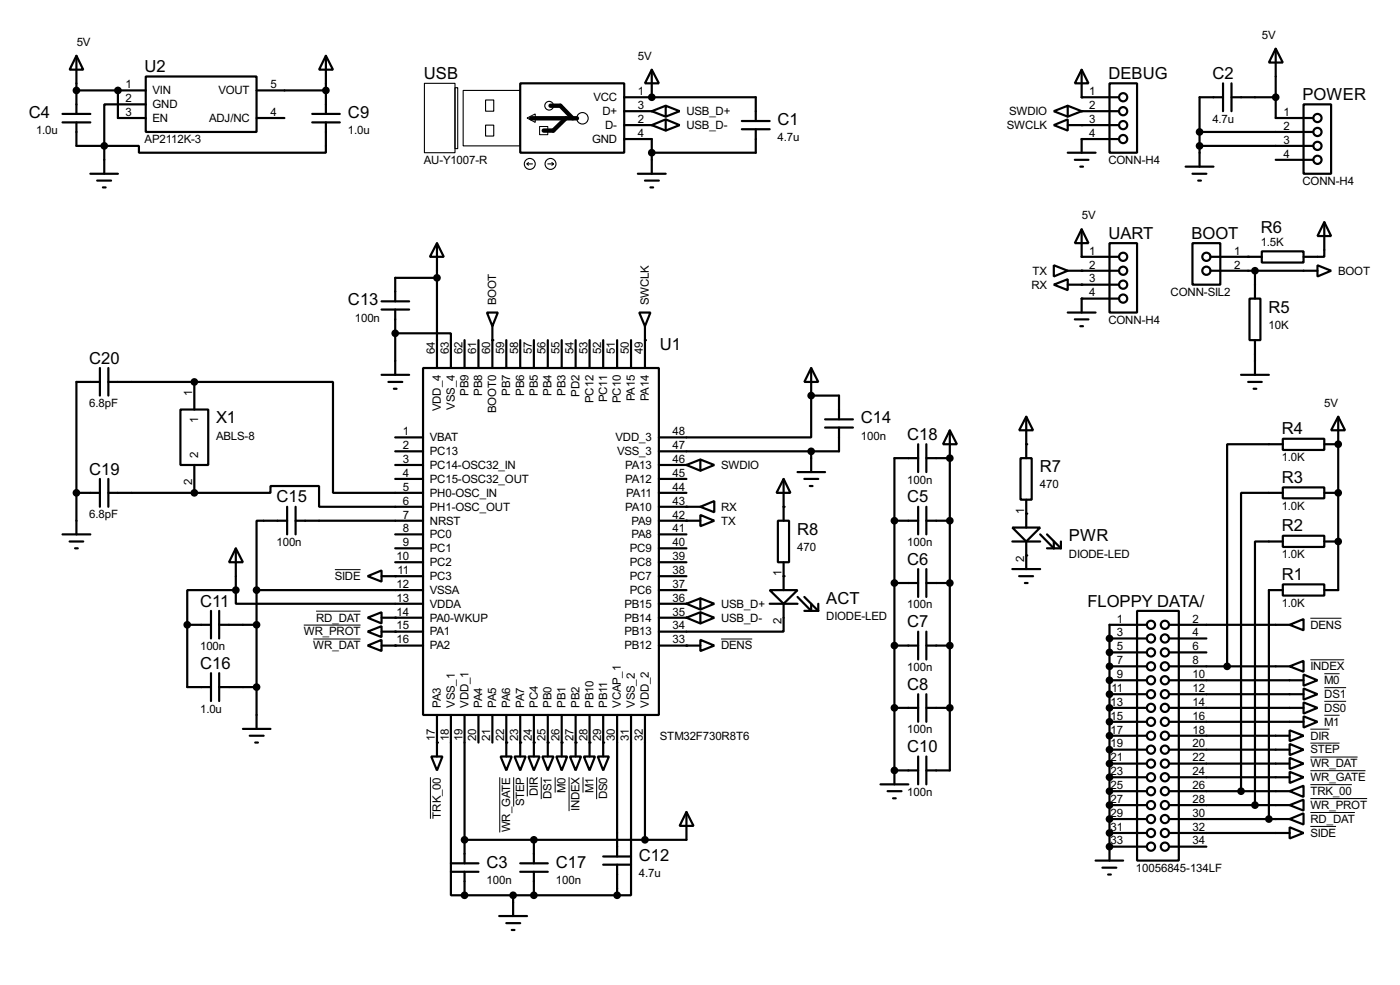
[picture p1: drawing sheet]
<svg xmlns="http://www.w3.org/2000/svg" width="256mm" height="180mm" viewBox="0 0 256 180" stroke-linecap="round" stroke-linejoin="round" font-family="sans-serif">
<g fill="none" stroke="#000" stroke-width=".4">
<path d="M14 10.2l1.3 2.6h-2.5zM14 16.6h12.7M14 10.2v10.7M21.6 16.6v5h5.1M26.7 14h20.3v10.2h-20.3zM26.7 19.1h-7.6v7.6M47 16.6h12.7M59.7 10.2l1.3 2.6h-2.5zM59.7 10.2v10.7M95.3 15.3h19.1v12.7h-19.1zM114.4 17.8h24.1v4.4M119.4 12.8l1.3 2.5h-2.5z"/>
<path d="M119.4 12.8v5M122 19.4l2.5 1-2.5 1zM122 19.4l-2.6 1M195.6 19.4l2.6 1M198.2 12.8l1.2 2.5h-2.5zM198.2 12.8v5h6.8M203.3 15.3h5v12.7h-5zM224.1 17.8h-4.3v12.7M224.1 15.3v5.1M225.6 17.8h8.1M225.6 15.3v5.1M233.7 8.9l1.3 2.6h-2.5z"/>
<path d="M233.7 8.9v12.7h6.9M238.8 19.1h5.1v12.7h-5.1zM11.5 22.4h5.1M11.5 20.9h5.1M14 22.4v4.3h5.1M16.6 31.8h5M17.8 33.1h2.6M18.9 34.3h.5M19.1 26.7v5.1M47 21.6h5.1M57.2 22.4h5.1M57.2 20.9h5.1"/>
<path d="M59.7 22.4v5.6h-34.2v-1.3h-6.4M114.4 25.5h5v6.3M114.4 20.4h5M114.4 22.9h5M116.9 31.8h5.1M118.2 33.1h2.5M119.2 34.3h.5M119.4 20.4l2.6 1M119.4 22.9l2.6 1M122 21.9l2.5 1-2.5 1zM122 21.9l-2.6 1M135.9 23.7h5.1"/>
<path d="M135.9 22.2h5.1M138.5 23.7v4.3h-19.1M193.1 20.4l2.5-1v2zM193.1 22.9l2.5-1v2zM195.6 28h5.1M195.6 22.9h9.4M196.9 29.3h2.5M197.9 30.5h.5M198.2 20.4h6.8M198.2 20.4l-2.6 1M205 25.5h-6.8v2.5M217.2 30.5h5.1"/>
<path d="M218.5 31.8h2.5M219.5 33.1h.5M219.8 26.7h20.8M219.8 24.2h20.8M233.7 29.3h6.9M69.9 56.7h5.1M69.9 55.2h5.1M72.4 56.7v11.9M80.1 44.5l1.2 2.5h-2.5zM80.1 50.9h-7.7v4.3M80.1 44.5v22.9M89.2 57.2h2l-1 2.5z"/>
<path d="M90.2 59.7v7.7M117.1 57.2h2.1l-1 2.5zM118.2 59.7v7.7M193.1 48.6l2.5 1-2.5 1zM193.1 52.1l2.5-1v2zM195.6 49.6h9.4M195.6 52.1h9.4M195.6 57.2h5.1M196.9 58.5h2.5M197.9 59.7h.5M198.2 42l1.2 2.5h-2.5zM198.2 42v5h6.8"/>
<path d="M203.3 44.5h5v12.7h-5zM205 54.7h-6.8v2.5M218.5 44.5h5.1v7.6h-5.1zM221.8 49.6h19.6M221.8 47h9.4M228.9 54.7h2v7.6h-2zM229.9 49.6v5.1M231.2 46h7.6v2.1h-7.6zM241.4 48.6l2.5 1-2.5 1zM242.6 40.7l1.3 2.5h-2.5zM242.6 40.7v6.3h-3.8M18.3 69.9h-4.3v27.9"/>
<path d="M18.3 67.4v5M19.9 69.9h15.7M19.9 67.4v5M33.1 75h5.1v10.1h-5.1zM35.6 69.9h25.4v20.3h16.5M35.6 69.9v5.1M69.9 68.6h5.1M71.2 69.9h2.5M72.2 71.2h.5M72.4 61h10.2v6.4M77.5 67.4h43.2v63.5h-43.2zM85.1 62.3v5.1"/>
<path d="M87.7 62.3v5.1M92.8 62.3v5.1M95.3 62.3v5.1M97.8 62.3v5.1M100.4 62.3v5.1M102.9 62.3v5.1M105.5 62.3v5.1M108 62.3v5.1M110.5 62.3v5.1M113.1 62.3v5.1M115.6 62.3v5.1M148.6 67.4l1.3 2.5h-2.5z"/>
<path d="M148.6 72.4v7.7h-27.9M148.6 67.4v5M148.6 72.4h5.1v4.4M151.2 78.3h5.1M151.2 76.8h5.1M153.7 78.3v4.3h-33M174 78.8l1.3 2.5h-2.5zM174 78.8v62.2h-4.3M188 76.3l1.3 2.5h-2.6zM188 76.3v7.6M227.4 68.6h5.1M228.7 69.9h2.5"/>
<path d="M229.7 71.2h.5M229.9 62.3v6.3M245.2 76.3l1.2 2.5h-2.5zM245.2 76.3v31.7h-2.6M11.5 97.8h5.1M12.8 99.1h2.5M14 90.2h4.3M18.3 87.7v5.1M19.9 90.2h15.7M19.9 87.7v5.1M35.6 90.2h14v-1.2h8.9v3.8h19M35.6 85.1v5.1"/>
<path d="M52.6 95.3h-5.6v12.7M52.6 92.8v5M54.2 95.3h23.3M54.2 92.8v5M72.4 82.6h5.1M72.4 87.7h5.1M72.4 97.8h5.1M72.4 80.1h5.1M72.4 85.1h5.1M120.7 90.2h5.1M120.7 95.3h7.6M120.7 87.7h5.1"/>
<path d="M120.7 92.8h7.6M120.7 97.8h5.1M120.7 85.1h5.1M125.8 85.1l2.5 1.1M128.3 84.1l2.6 1-2.6 1.1zM128.3 94.3l2.6 1-2.6 1zM128.3 92.8l2.6-1.1v2.1zM128.3 84.1l-2.5 1M142.5 95.3h2.1v7.6h-2.1zM143.6 87.7l1.2 2.5h-2.5zM143.6 87.7v7.6M146.1 86.4h5.1"/>
<path d="M147.4 87.7h2.5M148.4 89h.5M148.6 82.6v3.8M163.9 95.3h4.3M168.2 83.9h-4.3v59.7M168.2 81.3v5.1M168.2 92.8v5M169.7 95.3h4.3M169.7 81.3v5.1M169.7 92.8v5M169.7 83.9h4.3M185.5 96.6h5.1l-2.6 2.5z"/>
<path d="M185.5 99.1h5.1M187 83.9h2v7.6h-2zM188 91.5v5.1M188 99.1v5.1M190.6 97.8l2.5 2.6v-1.3M191.8 97.8l2.6 2.6M194.4 99.1v1.3M235 98.1h7.6v2h-7.6zM235 89.2h7.6v2h-7.6zM235 80.3h7.6v2.1h-7.6zM235 99.1h-5.1v48.3M235 90.2h-7.6v54.6"/>
<path d="M235 81.3h-10.2v40.7M242.6 90.2h2.6M242.6 99.1h2.6M242.6 81.3h2.6M13.8 100.4h.5M34.3 114.4v11.4h4.4M34.3 114.4h4.4M38.7 111.8v5.1M40.2 114.4h6.8M40.2 111.8v5.1M43.2 100.4l1.3 2.5h-2.5zM43.2 108h-8.9v6.4"/>
<path d="M43.2 108v2.5h34.3M43.2 100.4v7.6M47 108v25.4M47 108h30.5M67.4 105.5l2.5-1.1v2.1zM67.4 113.1l2.5-1v2zM67.4 115.6l2.5-1v2zM67.4 118.2l2.5-1.1v2.1zM69.9 118.2h7.6M69.9 105.5h7.6M69.9 113.1h7.6M69.9 115.6h7.6"/>
<path d="M72.4 100.4h5.1M72.4 102.9h5.1M120.7 108h5.1M120.7 118.2h7.6M120.7 105.5h5.1M120.7 113.1h5.1M120.7 100.4h5.1M120.7 110.5h5.1M120.7 102.9h5.1M125.8 110.5l2.5 1.1M125.8 113.1l2.5 1M128.3 109.5l2.6 1-2.6 1.1z"/>
<path d="M128.3 112.1l2.6 1-2.6 1zM128.3 117.1l2.6 1.1-2.6 1zM128.3 109.5l-2.5 1M128.3 112.1l-2.5 1M141 108h5.1l-2.5 2.5zM141 110.5h5.1M143.6 110.5v5.1h-22.9M143.6 102.9v5.1M146.1 109.3l2.5 2.5v-1.3M147.4 109.3l2.5 2.5M147.4 111.8h2.5M149.9 110.5v1.3"/>
<path d="M163.9 106.7h4.3M163.9 118.2h4.3M168.2 104.2v5.1M168.2 115.6v5.1M169.7 104.2v5.1M169.7 115.6v5.1M169.7 106.7h4.3M169.7 118.2h4.3M185.5 104.2h5.1M186.7 105.5h2.6M187.8 106.7h.5M191.8 100.4h2.6"/>
<path d="M203.3 116.9h6.8M203.3 119.4h6.8M208.3 111.8h7.7v45.7h-7.7zM210.1 114.4h-6.8v43.1M214.2 114.4h22.1M214.2 116.9h6.8M214.2 119.4h6.8M235 107h7.6v2h-7.6zM235 108h-2.5v41.9M236.3 114.4l2.5-1.1v2.1zM38.7 123.2v5.1M40.2 125.8h6.8"/>
<path d="M40.2 123.2v5.1M44.5 133.4h5.1M45.8 134.7h2.5M46.8 135.9h.5M79 138.5h2.1l-1 2.5zM80.1 130.9v7.6M82.6 130.9v33h2.5M85.1 130.9v27.1M87.7 130.9v5M90.2 130.9v5M91.7 138.5h2.1l-1 2.5zM92.8 130.9v7.6"/>
<path d="M94.3 138.5h2l-1 2.5zM95.3 130.9v7.6M96.8 138.5h2.1l-1.1 2.5zM97.8 130.9v7.6M99.4 138.5h2l-1 2.5zM100.4 130.9v7.6M101.9 138.5h2l-1 2.5zM102.9 130.9v7.6M104.4 138.5h2.1l-1 2.5zM105.5 130.9v7.6M107 138.5h2l-1 2.5zM108 130.9v7.6"/>
<path d="M109.5 138.5h2.1l-1.1 2.5zM110.5 130.9v7.6M113.1 130.9v25.9M115.6 130.9v33h-2.5M118.2 130.9v22.8M163.9 129.6h4.3M168.2 127.1v5M168.2 138.5v5.1M169.7 129.6h4.3M169.7 127.1v5M169.7 138.5v5.1M203.3 124.5h6.8"/>
<path d="M203.3 127.1h6.8M203.3 134.7h6.8M203.3 137.2h6.8M203.3 139.8h6.8M203.3 122h6.8M203.3 129.6h6.8M203.3 132.1h6.8M214.2 124.5h24.6M214.2 127.1h24.6M214.2 134.7h22.1M214.2 137.2h22.1M214.2 139.8h22.1"/>
<path d="M214.2 122h22.1M214.2 129.6h24.6M214.2 132.1h24.6M236.3 122l2.5-1v2zM236.3 133.7l2.5 1-2.5 1zM236.3 136.2l2.5 1-2.5 1zM236.3 138.7l2.5 1.1-2.5 1zM238.8 123.5l2.6 1-2.6 1zM238.8 126l2.6 1.1-2.6 1zM238.8 128.6l2.6 1-2.6 1zM238.8 131.1l2.6 1-2.6 1.1zM82.6 159.6h5.1"/>
<path d="M82.6 158h5.1M85.1 159.6v4.3M95.3 159.6h5.1M95.3 158h5.1M97.8 153.7v4.3M97.8 159.6v4.3M110.5 158.3h5.1M110.5 156.8h5.1M113.1 158.3v5.6M125.8 148.6l1.3 2.6h-2.6zM125.8 148.6v5.1h-40.7M161.3 143.6h5.1"/>
<path d="M162.6 144.8h2.6M163.6 146.1h.5M163.9 141h4.3M200.7 157.5h5.1M202 158.8h2.5M203.3 142.3h6.8M203.3 152.5h6.8M203.3 149.9h6.8M203.3 147.4h6.8M203.3 144.8h6.8M203.3 155h6.8M214.2 142.3h22.1"/>
<path d="M214.2 152.5h22.1M214.2 149.9h22.1M214.2 147.4h22.1M214.2 144.8h22.1M214.2 155h6.8M236.3 141.3l2.5 1-2.5 1zM236.3 144.8l2.5-1v2.1zM236.3 147.4l2.5-1v2zM236.3 149.9l2.5-1v2zM236.3 151.4l2.5 1.1-2.5 1zM85.1 163.9h28M91.5 167.7h5.1"/>
<path d="M92.8 169h2.5M93.8 170.2h.5M94 163.9v3.8M203 160.1h.5"/>
<circle cx="205.7" cy="17.8" r=".75"/>
<circle cx="205.7" cy="20.4" r=".75"/>
<circle cx="205.7" cy="22.9" r=".75"/>
<circle cx="205.7" cy="25.5" r=".75"/>
<circle cx="241.3" cy="26.7" r=".75"/>
<circle cx="241.3" cy="29.3" r=".75"/>
<circle cx="241.3" cy="24.2" r=".75"/>
<circle cx="241.3" cy="21.6" r=".75"/>
<circle cx="205.7" cy="54.7" r=".75"/>
<circle cx="205.7" cy="52.1" r=".75"/>
<circle cx="205.7" cy="49.6" r=".75"/>
<circle cx="205.7" cy="47" r=".75"/>
<circle cx="221" cy="49.6" r=".75"/>
<circle cx="221" cy="47" r=".75"/>
<circle cx="210.8" cy="114.4" r=".75"/>
<circle cx="210.8" cy="116.9" r=".75"/>
<circle cx="210.8" cy="119.4" r=".75"/>
<circle cx="213.4" cy="114.4" r=".75"/>
<circle cx="213.4" cy="119.4" r=".75"/>
<circle cx="213.4" cy="116.9" r=".75"/>
<circle cx="210.8" cy="132.1" r=".75"/>
<circle cx="210.8" cy="137.2" r=".75"/>
<circle cx="210.8" cy="122" r=".75"/>
<circle cx="210.8" cy="139.8" r=".75"/>
<circle cx="210.8" cy="127.1" r=".75"/>
<circle cx="210.8" cy="134.7" r=".75"/>
<circle cx="210.8" cy="124.5" r=".75"/>
<circle cx="210.8" cy="129.6" r=".75"/>
<circle cx="213.4" cy="124.5" r=".75"/>
<circle cx="213.4" cy="129.6" r=".75"/>
<circle cx="213.4" cy="139.8" r=".75"/>
<circle cx="213.4" cy="122" r=".75"/>
<circle cx="213.4" cy="127.1" r=".75"/>
<circle cx="213.4" cy="137.2" r=".75"/>
<circle cx="213.4" cy="134.7" r=".75"/>
<circle cx="213.4" cy="132.1" r=".75"/>
<circle cx="210.8" cy="142.3" r=".75"/>
<circle cx="210.8" cy="144.8" r=".75"/>
<circle cx="210.8" cy="152.5" r=".75"/>
<circle cx="210.8" cy="147.4" r=".75"/>
<circle cx="210.8" cy="155" r=".75"/>
<circle cx="210.8" cy="149.9" r=".75"/>
<circle cx="213.4" cy="149.9" r=".75"/>
<circle cx="213.4" cy="142.3" r=".75"/>
<circle cx="213.4" cy="155" r=".75"/>
<circle cx="213.4" cy="147.4" r=".75"/>
<circle cx="213.4" cy="144.8" r=".75"/>
<circle cx="213.4" cy="152.5" r=".75"/>
</g>
<g fill="#000">
<circle cx="14" cy="16.6" r=".2"/>
<circle cx="21.6" cy="16.6" r=".2"/>
<circle cx="59.7" cy="16.6" r=".2"/>
<circle cx="119.4" cy="17.8" r=".2"/>
<circle cx="198.2" cy="17.8" r=".2"/>
<circle cx="119.4" cy="20.4" r=".2"/>
<circle cx="119.4" cy="22.9" r=".2"/>
<circle cx="198.2" cy="20.4" r=".2"/>
<circle cx="198.2" cy="22.9" r=".2"/>
<circle cx="198.2" cy="25.5" r=".2"/>
<circle cx="198.2" cy="54.7" r=".2"/>
<circle cx="198.2" cy="47" r=".2"/>
<circle cx="198.2" cy="49.6" r=".2"/>
<circle cx="198.2" cy="52.1" r=".2"/>
<circle cx="228.7" cy="47" r=".2"/>
<circle cx="35.6" cy="69.9" r=".2"/>
<circle cx="72.4" cy="61" r=".2"/>
<circle cx="90.2" cy="62.3" r=".2"/>
<circle cx="118.2" cy="62.3" r=".2"/>
<circle cx="148.6" cy="72.4" r=".2"/>
<circle cx="14" cy="90.2" r=".2"/>
<circle cx="35.6" cy="90.2" r=".2"/>
<circle cx="125.8" cy="85.1" r=".2"/>
<circle cx="125.8" cy="95.3" r=".2"/>
<circle cx="125.8" cy="92.8" r=".2"/>
<circle cx="143.6" cy="92.8" r=".2"/>
<circle cx="163.9" cy="95.3" r=".2"/>
<circle cx="174" cy="95.3" r=".2"/>
<circle cx="174" cy="83.9" r=".2"/>
<circle cx="188" cy="94" r=".2"/>
<circle cx="188" cy="81.3" r=".2"/>
<circle cx="245.2" cy="90.2" r=".2"/>
<circle cx="245.2" cy="99.1" r=".2"/>
<circle cx="245.2" cy="81.3" r=".2"/>
<circle cx="34.3" cy="114.4" r=".2"/>
<circle cx="72.4" cy="113.1" r=".2"/>
<circle cx="72.4" cy="118.2" r=".2"/>
<circle cx="72.4" cy="105.5" r=".2"/>
<circle cx="72.4" cy="115.6" r=".2"/>
<circle cx="125.8" cy="110.5" r=".2"/>
<circle cx="125.8" cy="118.2" r=".2"/>
<circle cx="125.8" cy="113.1" r=".2"/>
<circle cx="143.6" cy="105.5" r=".2"/>
<circle cx="163.9" cy="106.7" r=".2"/>
<circle cx="163.9" cy="118.2" r=".2"/>
<circle cx="174" cy="118.2" r=".2"/>
<circle cx="174" cy="106.7" r=".2"/>
<circle cx="188" cy="101.7" r=".2"/>
<circle cx="203.3" cy="116.9" r=".2"/>
<circle cx="203.3" cy="119.4" r=".2"/>
<circle cx="80.1" cy="135.9" r=".2"/>
<circle cx="92.8" cy="135.9" r=".2"/>
<circle cx="95.3" cy="135.9" r=".2"/>
<circle cx="97.8" cy="135.9" r=".2"/>
<circle cx="100.4" cy="135.9" r=".2"/>
<circle cx="102.9" cy="135.9" r=".2"/>
<circle cx="105.5" cy="135.9" r=".2"/>
<circle cx="108" cy="135.9" r=".2"/>
<circle cx="110.5" cy="135.9" r=".2"/>
<circle cx="163.9" cy="129.6" r=".2"/>
<circle cx="174" cy="129.6" r=".2"/>
<circle cx="203.3" cy="137.2" r=".2"/>
<circle cx="203.3" cy="127.1" r=".2"/>
<circle cx="203.3" cy="132.1" r=".2"/>
<circle cx="203.3" cy="134.7" r=".2"/>
<circle cx="203.3" cy="122" r=".2"/>
<circle cx="203.3" cy="129.6" r=".2"/>
<circle cx="203.3" cy="139.8" r=".2"/>
<circle cx="203.3" cy="124.5" r=".2"/>
<circle cx="85.1" cy="153.7" r=".2"/>
<circle cx="97.8" cy="153.7" r=".2"/>
<circle cx="163.9" cy="141" r=".2"/>
<circle cx="203.3" cy="142.3" r=".2"/>
<circle cx="203.3" cy="152.5" r=".2"/>
<circle cx="203.3" cy="155" r=".2"/>
<circle cx="203.3" cy="144.8" r=".2"/>
<circle cx="203.3" cy="147.4" r=".2"/>
<circle cx="203.3" cy="149.9" r=".2"/>
<circle cx="85.1" cy="163.9" r=".2"/>
<circle cx="97.8" cy="163.9" r=".2"/>
</g>
<g fill="none" stroke="#000" stroke-width=".18">
<path d="M96.6 21.6l1.5-.7v1.5zM98.9 23.2h1.5v1.5h-1.5zM55.7 114.4h10.4M57.4 117h8.7M57.9 111.9h8.2M61.4 104.3h4.7M132.1 117h5.7M240.1 113.2h5.7M240.1 120.8h6.2M240.1 133.5h3.5M240.1 136h5.3M240.1 138.6h8.6"/>
<path d="M242.6 123.3h2.8M242.6 125.9h4M242.6 128.4h4M242.6 130.9h2.8M78.9 142.3v7.6M91.6 142.3v10.1M94.1 142.3v5.3M96.6 142.3v3.5M99.2 142.3v4M101.7 142.2v2.8M104.3 142.3v6.2M106.8 142.3v2.8"/>
<path d="M109.3 142.2v4M240.1 141.1h10.1M240.1 143.6h7.6M240.1 146.2h10.4M240.1 148.7h8.1M240.1 151.3h4.7"/>
</g>
<g fill="#000" stroke="#000" stroke-width=".4">
<circle cx="14" cy="16.6" r=".5"/>
<circle cx="21.6" cy="16.6" r=".5"/>
<circle cx="59.7" cy="16.6" r=".5"/>
<circle cx="119.4" cy="17.8" r=".5"/>
<circle cx="233.7" cy="17.8" r=".5"/>
<circle cx="19.1" cy="26.7" r=".5"/>
<circle cx="119.4" cy="28" r=".5"/>
<circle cx="219.7" cy="24.2" r=".5"/>
<circle cx="219.7" cy="26.7" r=".5"/>
<circle cx="80" cy="50.9" r=".5"/>
<circle cx="229.9" cy="49.6" r=".5"/>
<circle cx="35.6" cy="69.9" r=".5"/>
<circle cx="72.4" cy="61" r=".5"/>
<circle cx="148.6" cy="72.4" r=".5"/>
<circle cx="14" cy="90.2" r=".5"/>
<circle cx="35.6" cy="90.2" r=".5"/>
<circle cx="148.6" cy="82.6" r=".5"/>
<circle cx="163.8" cy="95.3" r=".5"/>
<circle cx="174" cy="95.3" r=".5"/>
<circle cx="174" cy="83.9" r=".5"/>
<circle cx="245.1" cy="81.3" r=".5"/>
<circle cx="245.1" cy="99.1" r=".5"/>
<circle cx="245.1" cy="90.2" r=".5"/>
<circle cx="34.3" cy="114.4" r=".5"/>
<circle cx="43.2" cy="108" r=".5"/>
<circle cx="47" cy="114.4" r=".5"/>
<circle cx="47" cy="108" r=".5"/>
<circle cx="163.8" cy="118.2" r=".5"/>
<circle cx="163.8" cy="106.7" r=".5"/>
<circle cx="174" cy="106.7" r=".5"/>
<circle cx="174" cy="118.2" r=".5"/>
<circle cx="203.2" cy="116.9" r=".5"/>
<circle cx="203.2" cy="119.4" r=".5"/>
<circle cx="47" cy="125.8" r=".5"/>
<circle cx="163.8" cy="129.6" r=".5"/>
<circle cx="174" cy="129.6" r=".5"/>
<circle cx="203.2" cy="124.5" r=".5"/>
<circle cx="203.2" cy="122" r=".5"/>
<circle cx="203.2" cy="127.1" r=".5"/>
<circle cx="203.2" cy="137.2" r=".5"/>
<circle cx="203.2" cy="132.1" r=".5"/>
<circle cx="203.2" cy="134.7" r=".5"/>
<circle cx="203.2" cy="139.8" r=".5"/>
<circle cx="203.2" cy="129.6" r=".5"/>
<circle cx="224.8" cy="122" r=".5"/>
<circle cx="85.1" cy="153.7" r=".5"/>
<circle cx="97.8" cy="153.7" r=".5"/>
<circle cx="118.1" cy="153.7" r=".5"/>
<circle cx="163.8" cy="141" r=".5"/>
<circle cx="203.2" cy="144.8" r=".5"/>
<circle cx="203.2" cy="147.4" r=".5"/>
<circle cx="203.2" cy="149.9" r=".5"/>
<circle cx="203.2" cy="142.3" r=".5"/>
<circle cx="203.2" cy="152.5" r=".5"/>
<circle cx="203.2" cy="155" r=".5"/>
<circle cx="227.3" cy="144.8" r=".5"/>
<circle cx="229.9" cy="147.4" r=".5"/>
<circle cx="232.4" cy="149.9" r=".5"/>
<circle cx="85.1" cy="163.9" r=".5"/>
<circle cx="94" cy="163.9" r=".5"/>
<circle cx="97.8" cy="163.9" r=".5"/>
<circle cx="113" cy="163.9" r=".5"/>
</g>
<g fill="none" stroke="#000" stroke-width=".2">
<path d="M77.8 15.3h5.6v12.7h-5.6zM83.4 16.1h.5v11.1h-.5zM84.9 16.6h10.4v10.1h-10.4zM89 18.3h1.5v2.1h-1.5zM89 22.9h1.5v2h-1.5zM96.6 30h1M96.6 30l.2 .3M96.8 29.8l-.2 .2M100.4 30h1M101.1 29.8l.3 .2M101.4 30l-.3 .3"/>
<circle cx="100.6" cy="19.4" r=".8"/>
<circle cx="97" cy="30" r="1"/>
<circle cx="100.8" cy="30" r="1"/>
<circle cx="106.7" cy="21.7" r="1.05"/>
</g>
<path d="M100.9 19.4h1.8l2.2 2.3M97.3 21.7h8.4M103.7 21.7l-2.3 2.2h-1.8" fill="none" stroke="#000" stroke-width=".8"/>
<g font-size="3.4">
<text x="26.5" y="13.2">U2</text>
<text x="77.7" y="14.5">USB</text>
<text x="203.1" y="14.5">DEBUG</text>
<text x="222.1" y="14.5">C2</text>
<text x="5.3" y="21.7">C4</text>
<text x="63.8" y="21.7">C9</text>
<text x="142.5" y="22.9">C1</text>
<text x="238.6" y="18.3">POWER</text>
<text x="203.1" y="43.7">UART</text>
<text x="218.3" y="43.7">BOOT</text>
<text x="231" y="42.7">R6</text>
<text x="63.8" y="55.9">C13</text>
<text x="232.4" y="57.2">R5</text>
<text x="120.9" y="64">U1</text>
<text x="16.4" y="66.6">C20</text>
<text x="39.6" y="77.5">X1</text>
<text x="157.7" y="77.5">C14</text>
<text x="166.2" y="80.5">C18</text>
<text x="234.8" y="79.5">R4</text>
<text x="16.4" y="86.9">C19</text>
<text x="190.5" y="86.4">R7</text>
<text x="234.8" y="88.4">R3</text>
<text x="50.7" y="92">C15</text>
<text x="166.2" y="92">C5</text>
<text x="146.1" y="97.9">R8</text>
<text x="195.8" y="99.1">PWR</text>
<text x="234.8" y="97.3">R2</text>
<text x="166.2" y="103.4">C6</text>
<text x="234.8" y="106.2">R1</text>
<text x="36.7" y="111">C11</text>
<text x="151.4" y="110.6">ACT</text>
<text x="199.2" y="111">FLOPPY DATA/</text>
<text x="166.2" y="114.8">C7</text>
<text x="36.7" y="122.4">C16</text>
<text x="166.2" y="126.3">C8</text>
<text x="166.2" y="137.7">C10</text>
<text x="89.2" y="158.8">C3</text>
<text x="101.9" y="158.8">C17</text>
<text x="117.1" y="157.5">C12</text>
</g>
<g font-size="2.4">
<text x="14.1" y="8.3">5V</text>
<text x="116.9" y="10.9">5V</text>
<text x="231.2" y="7.1">5V</text>
<text x="23" y="16.2">1</text>
<text x="28" y="17.3">VIN</text>
<text x="40" y="17.3">VOUT</text>
<text x="49.6" y="16.2">5</text>
<text x="116.9" y="17.4">1</text>
<text x="199.6" y="17.4">1</text>
<text x="23" y="18.7">2</text>
<text x="23" y="21.2">3</text>
<text x="28" y="19.8">GND</text>
<text x="28" y="22.3">EN</text>
<text x="38.3" y="22.3">ADJ/NC</text>
<text x="49.6" y="21.2">4</text>
<text x="108.7" y="18.5">VCC</text>
<text x="110.4" y="21">D+</text>
<text x="110.9" y="23.6">D-</text>
<text x="116.9" y="19.9">3</text>
<text x="116.9" y="22.5">2</text>
<text x="125.8" y="21">USB_D+</text>
<text x="125.8" y="23.6">USB_D-</text>
<text x="184.5" y="23.6">SWCLK</text>
<text x="184.9" y="21">SWDIO</text>
<text x="199.6" y="19.9">2</text>
<text x="199.6" y="22.5">3</text>
<text x="222.1" y="22.4">4.7u</text>
<text x="235.1" y="21.2">1</text>
<text x="235.1" y="23.8">2</text>
<text x="6.6" y="24.6">1.0u</text>
<text x="26.5" y="26.3">AP2112K-3</text>
<text x="63.8" y="24.6">1.0u</text>
<text x="108.5" y="26.1">GND</text>
<text x="116.9" y="25">4</text>
<text x="142.5" y="25.9">4.7u</text>
<text x="199.6" y="25">4</text>
<text x="235.1" y="26.3">3</text>
<text x="235.1" y="28.9">4</text>
<text x="77.7" y="30">AU-Y1007-R</text>
<text x="203.1" y="30">CONN-H4</text>
<text x="238.6" y="33.9">CONN-H4</text>
<text x="198.2" y="40.1">5V</text>
<text x="199.6" y="46.6">1</text>
<text x="226.1" y="46.6">1</text>
<text x="231" y="45.1">1.5K</text>
<text x="189" y="52.8">RX</text>
<text x="189.2" y="50.3">TX</text>
<text x="199.6" y="49.2">2</text>
<text x="199.6" y="51.7">3</text>
<text x="226.1" y="49.2">2</text>
<text x="245.2" y="50.3">BOOT</text>
<text x="65" y="58.9">100n</text>
<text x="90.9" y="55.9" transform="rotate(-90 90.9 55.9)">BOOT</text>
<text x="118.9" y="55.9" transform="rotate(-90 118.9 55.9)">SWCLK</text>
<text x="199.6" y="54.3">4</text>
<text x="203.1" y="59.3">CONN-H4</text>
<text x="214.5" y="54.2">CONN-SIL2</text>
<text x="79.7" y="64.8" transform="rotate(-90 79.7 64.8)">64</text>
<text x="82.2" y="64.8" transform="rotate(-90 82.2 64.8)">63</text>
<text x="84.7" y="64.8" transform="rotate(-90 84.7 64.8)">62</text>
<text x="87.3" y="64.8" transform="rotate(-90 87.3 64.8)">61</text>
<text x="89.8" y="64.8" transform="rotate(-90 89.8 64.8)">60</text>
<text x="92.4" y="64.8" transform="rotate(-90 92.4 64.8)">59</text>
<text x="94.9" y="64.8" transform="rotate(-90 94.9 64.8)">58</text>
<text x="97.4" y="64.8" transform="rotate(-90 97.4 64.8)">57</text>
<text x="100" y="64.8" transform="rotate(-90 100 64.8)">56</text>
<text x="102.5" y="64.8" transform="rotate(-90 102.5 64.8)">55</text>
<text x="105.1" y="64.8" transform="rotate(-90 105.1 64.8)">54</text>
<text x="107.6" y="64.8" transform="rotate(-90 107.6 64.8)">53</text>
<text x="110.1" y="64.8" transform="rotate(-90 110.1 64.8)">52</text>
<text x="112.7" y="64.8" transform="rotate(-90 112.7 64.8)">51</text>
<text x="115.2" y="64.8" transform="rotate(-90 115.2 64.8)">50</text>
<text x="117.8" y="64.8" transform="rotate(-90 117.8 64.8)">49</text>
<text x="232.4" y="60.2">10K</text>
<text x="16.4" y="74.5">6.8pF</text>
<text x="35.2" y="72.4" transform="rotate(-90 35.2 72.4)">1</text>
<text x="36.3" y="77.4" transform="rotate(-90 36.3 77.4)">1</text>
<text x="80.8" y="75.3" transform="rotate(-90 80.8 75.3)">VDD_4</text>
<text x="83.3" y="75" transform="rotate(-90 83.3 75)">VSS_4</text>
<text x="85.8" y="72.5" transform="rotate(-90 85.8 72.5)">PB9</text>
<text x="88.4" y="72.4" transform="rotate(-90 88.4 72.4)">PB8</text>
<text x="90.9" y="75.6" transform="rotate(-90 90.9 75.6)">BOOT0</text>
<text x="93.5" y="72.5" transform="rotate(-90 93.5 72.5)">PB7</text>
<text x="96" y="72.5" transform="rotate(-90 96 72.5)">PB6</text>
<text x="98.5" y="72.5" transform="rotate(-90 98.5 72.5)">PB5</text>
<text x="101.1" y="72.5" transform="rotate(-90 101.1 72.5)">PB4</text>
<text x="103.6" y="72.5" transform="rotate(-90 103.6 72.5)">PB3</text>
<text x="106.2" y="72.6" transform="rotate(-90 106.2 72.6)">PD2</text>
<text x="108.7" y="73.8" transform="rotate(-90 108.7 73.8)">PC12</text>
<text x="111.2" y="73.6" transform="rotate(-90 111.2 73.6)">PC11</text>
<text x="113.8" y="73.8" transform="rotate(-90 113.8 73.8)">PC10</text>
<text x="116.3" y="73.4" transform="rotate(-90 116.3 73.4)">PA15</text>
<text x="118.9" y="73.5" transform="rotate(-90 118.9 73.5)">PA14</text>
<text x="242.6" y="74.4">5V</text>
<text x="36.3" y="83.9" transform="rotate(-90 36.3 83.9)">2</text>
<text x="39.6" y="80.4">ABLS-8</text>
<text x="73.8" y="79.7">1</text>
<text x="73.8" y="82.2">2</text>
<text x="78.8" y="80.8">VBAT</text>
<text x="78.8" y="83.3">PC13</text>
<text x="112.8" y="80.8">VDD_3</text>
<text x="113.1" y="83.3">VSS_3</text>
<text x="123.2" y="79.7">48</text>
<text x="123.2" y="82.2">47</text>
<text x="157.7" y="80.4">100n</text>
<text x="35.2" y="88.8" transform="rotate(-90 35.2 88.8)">2</text>
<text x="73.8" y="84.7">3</text>
<text x="73.8" y="87.3">4</text>
<text x="73.8" y="89.8">5</text>
<text x="78.8" y="85.8">PC14-OSC32_IN</text>
<text x="78.8" y="88.4">PC15-OSC32_OUT</text>
<text x="114.6" y="85.8">PA13</text>
<text x="114.6" y="88.4">PA12</text>
<text x="123.2" y="84.7">46</text>
<text x="123.2" y="87.3">45</text>
<text x="123.2" y="89.8">44</text>
<text x="132.1" y="85.8">SWDIO</text>
<text x="166.2" y="88.5">100n</text>
<text x="190.5" y="89.4">470</text>
<text x="234.8" y="84.5">1.0K</text>
<text x="16.4" y="94.9">6.8pF</text>
<text x="73.8" y="92.4">6</text>
<text x="73.8" y="94.9">7</text>
<text x="78.8" y="90.9">PH0-OSC_IN</text>
<text x="78.8" y="93.5">PH1-OSC_OUT</text>
<text x="114.6" y="93.5">PA10</text>
<text x="114.7" y="90.9">PA11</text>
<text x="123.2" y="92.4">43</text>
<text x="123.2" y="94.9">42</text>
<text x="132.1" y="93.5">RX</text>
<text x="187.6" y="94" transform="rotate(-90 187.6 94)">1</text>
<text x="234.8" y="93.3">1.0K</text>
<text x="50.7" y="99.9">100n</text>
<text x="73.8" y="97.4">8</text>
<text x="73.8" y="100">9</text>
<text x="78.8" y="96">NRST</text>
<text x="78.8" y="98.5">PC0</text>
<text x="78.8" y="101.1">PC1</text>
<text x="115.4" y="101.1">PC9</text>
<text x="115.7" y="96">PA9</text>
<text x="115.7" y="98.5">PA8</text>
<text x="123.2" y="97.4">41</text>
<text x="123.2" y="100">40</text>
<text x="132.1" y="96">TX</text>
<text x="146.1" y="100.8">470</text>
<text x="166.2" y="99.9">100n</text>
<text x="61.4" y="106.2">SIDE</text>
<text x="72.7" y="102.5">10</text>
<text x="72.7" y="107.6">12</text>
<text x="72.8" y="105.1">11</text>
<text x="78.8" y="103.6">PC2</text>
<text x="78.8" y="106.2">PC3</text>
<text x="115.4" y="103.6">PC8</text>
<text x="115.4" y="106.2">PC7</text>
<text x="123.2" y="102.5">39</text>
<text x="123.2" y="105.1">38</text>
<text x="123.2" y="107.6">37</text>
<text x="143.2" y="105.5" transform="rotate(-90 143.2 105.5)">1</text>
<text x="187.6" y="102.8" transform="rotate(-90 187.6 102.8)">2</text>
<text x="195.8" y="102.1">DIODE-LED</text>
<text x="234.8" y="102.2">1.0K</text>
<text x="57.9" y="113.8">RD_DAT</text>
<text x="72.7" y="110.1">13</text>
<text x="72.7" y="112.7">14</text>
<text x="78.8" y="108.7">VSSA</text>
<text x="78.8" y="111.2">VDDA</text>
<text x="78.8" y="113.8">PA0-WKUP</text>
<text x="114.4" y="111.2">PB15</text>
<text x="114.4" y="113.8">PB14</text>
<text x="115.4" y="108.7">PC6</text>
<text x="123.2" y="110.1">36</text>
<text x="123.2" y="112.7">35</text>
<text x="132.1" y="111.2">USB_D+</text>
<text x="132.1" y="113.8">USB_D-</text>
<text x="151.4" y="113.5">DIODE-LED</text>
<text x="166.2" y="111.4">100n</text>
<text x="204.6" y="114">1</text>
<text x="218.5" y="114">2</text>
<text x="234.8" y="111.1">1.0K</text>
<text x="36.7" y="119">100n</text>
<text x="55.7" y="116.3">WR_PROT</text>
<text x="57.4" y="118.9">WR_DAT</text>
<text x="72.7" y="115.2">15</text>
<text x="72.7" y="117.8">16</text>
<text x="78.8" y="116.3">PA1</text>
<text x="78.8" y="118.9">PA2</text>
<text x="114.4" y="116.3">PB13</text>
<text x="114.4" y="118.9">PB12</text>
<text x="123.2" y="115.2">34</text>
<text x="123.2" y="117.8">33</text>
<text x="132.1" y="118.9">DENS</text>
<text x="143.2" y="114.2" transform="rotate(-90 143.2 114.2)">2</text>
<text x="204.6" y="116.5">3</text>
<text x="204.6" y="119">5</text>
<text x="218.5" y="116.5">4</text>
<text x="218.5" y="119">6</text>
<text x="240.1" y="115.1">DENS</text>
<text x="166.2" y="122.8">100n</text>
<text x="204.6" y="121.6">7</text>
<text x="204.6" y="124.1">9</text>
<text x="218.5" y="121.6">8</text>
<text x="218.5" y="124.1">10</text>
<text x="240.1" y="122.7">INDEX</text>
<text x="242.6" y="125.2">M0</text>
<text x="36.7" y="130.4">1.0u</text>
<text x="80.8" y="129.6" transform="rotate(-90 80.8 129.6)">PA3</text>
<text x="83.3" y="129.6" transform="rotate(-90 83.3 129.6)">VSS_1</text>
<text x="85.8" y="129.6" transform="rotate(-90 85.8 129.6)">VDD_1</text>
<text x="88.4" y="129.6" transform="rotate(-90 88.4 129.6)">PA4</text>
<text x="90.9" y="129.5" transform="rotate(-90 90.9 129.5)">PA5</text>
<text x="93.5" y="129.6" transform="rotate(-90 93.5 129.6)">PA6</text>
<text x="96" y="129.6" transform="rotate(-90 96 129.6)">PA7</text>
<text x="98.5" y="129.6" transform="rotate(-90 98.5 129.6)">PC4</text>
<text x="101.1" y="129.6" transform="rotate(-90 101.1 129.6)">PB0</text>
<text x="103.6" y="129.5" transform="rotate(-90 103.6 129.5)">PB1</text>
<text x="106.2" y="129.6" transform="rotate(-90 106.2 129.6)">PB2</text>
<text x="108.7" y="129.6" transform="rotate(-90 108.7 129.6)">PB10</text>
<text x="111.2" y="129.6" transform="rotate(-90 111.2 129.6)">PB11</text>
<text x="113.8" y="129.6" transform="rotate(-90 113.8 129.6)">VCAP_1</text>
<text x="116.3" y="129.5" transform="rotate(-90 116.3 129.5)">VSS_2</text>
<text x="118.9" y="129.6" transform="rotate(-90 118.9 129.6)">VDD_2</text>
<text x="203.5" y="129.2">13</text>
<text x="203.5" y="131.7">15</text>
<text x="203.6" y="126.7">11</text>
<text x="218.5" y="126.7">12</text>
<text x="218.5" y="129.2">14</text>
<text x="218.5" y="131.7">16</text>
<text x="242.6" y="127.8">DS1</text>
<text x="242.6" y="130.3">DS0</text>
<text x="79.7" y="135.7" transform="rotate(-90 79.7 135.7)">17</text>
<text x="82.2" y="135.7" transform="rotate(-90 82.2 135.7)">18</text>
<text x="84.7" y="135.7" transform="rotate(-90 84.7 135.7)">19</text>
<text x="87.3" y="135.7" transform="rotate(-90 87.3 135.7)">20</text>
<text x="89.8" y="135.7" transform="rotate(-90 89.8 135.7)">21</text>
<text x="92.4" y="135.7" transform="rotate(-90 92.4 135.7)">22</text>
<text x="94.9" y="135.7" transform="rotate(-90 94.9 135.7)">23</text>
<text x="97.4" y="135.7" transform="rotate(-90 97.4 135.7)">24</text>
<text x="100" y="135.7" transform="rotate(-90 100 135.7)">25</text>
<text x="102.5" y="135.7" transform="rotate(-90 102.5 135.7)">26</text>
<text x="105.1" y="135.7" transform="rotate(-90 105.1 135.7)">27</text>
<text x="107.6" y="135.7" transform="rotate(-90 107.6 135.7)">28</text>
<text x="110.1" y="135.7" transform="rotate(-90 110.1 135.7)">29</text>
<text x="112.7" y="135.7" transform="rotate(-90 112.7 135.7)">30</text>
<text x="115.2" y="135.7" transform="rotate(-90 115.2 135.7)">31</text>
<text x="117.8" y="135.7" transform="rotate(-90 117.8 135.7)">32</text>
<text x="120.9" y="135.5">STM32F730R8T6</text>
<text x="166.2" y="134.2">100n</text>
<text x="203.5" y="134.3">17</text>
<text x="203.5" y="136.8">19</text>
<text x="218.5" y="134.3">18</text>
<text x="218.5" y="136.8">20</text>
<text x="240.1" y="135.4">DIR</text>
<text x="240.1" y="137.9">STEP</text>
<text x="242.6" y="132.8">M1</text>
<text x="203.5" y="139.4">21</text>
<text x="203.5" y="141.9">23</text>
<text x="218.5" y="139.4">22</text>
<text x="218.5" y="141.9">24</text>
<text x="240.1" y="140.5">WR_DAT</text>
<text x="240.1" y="143">WR_GATE</text>
<text x="80.8" y="149.9" transform="rotate(-90 80.8 149.9)">TRK_00</text>
<text x="96" y="147.6" transform="rotate(-90 96 147.6)">STEP</text>
<text x="98.5" y="145.8" transform="rotate(-90 98.5 145.8)">DIR</text>
<text x="101.1" y="146.3" transform="rotate(-90 101.1 146.3)">DS1</text>
<text x="103.6" y="145" transform="rotate(-90 103.6 145)">M0</text>
<text x="106.2" y="148.5" transform="rotate(-90 106.2 148.5)">INDEX</text>
<text x="108.7" y="145.1" transform="rotate(-90 108.7 145.1)">M1</text>
<text x="111.2" y="146.2" transform="rotate(-90 111.2 146.2)">DS0</text>
<text x="166.2" y="145.7">100n</text>
<text x="203.5" y="144.4">25</text>
<text x="203.5" y="147">27</text>
<text x="203.5" y="149.5">29</text>
<text x="218.5" y="144.4">26</text>
<text x="218.5" y="147">28</text>
<text x="218.5" y="149.5">30</text>
<text x="240.1" y="145.5">TRK_00</text>
<text x="240.1" y="148.1">WR_PROT</text>
<text x="93.5" y="152.4" transform="rotate(-90 93.5 152.4)">WR_GATE</text>
<text x="203.5" y="152.1">31</text>
<text x="203.5" y="154.6">33</text>
<text x="218.5" y="152.1">32</text>
<text x="218.5" y="154.6">34</text>
<text x="240.1" y="150.6">RD_DAT</text>
<text x="240.1" y="153.2">SIDE</text>
<text x="89.2" y="161.8">100n</text>
<text x="101.9" y="161.8">100n</text>
<text x="117.1" y="160.5">4.7u</text>
<text x="208.1" y="159.6">10056845-134LF</text>
</g>
</svg>
